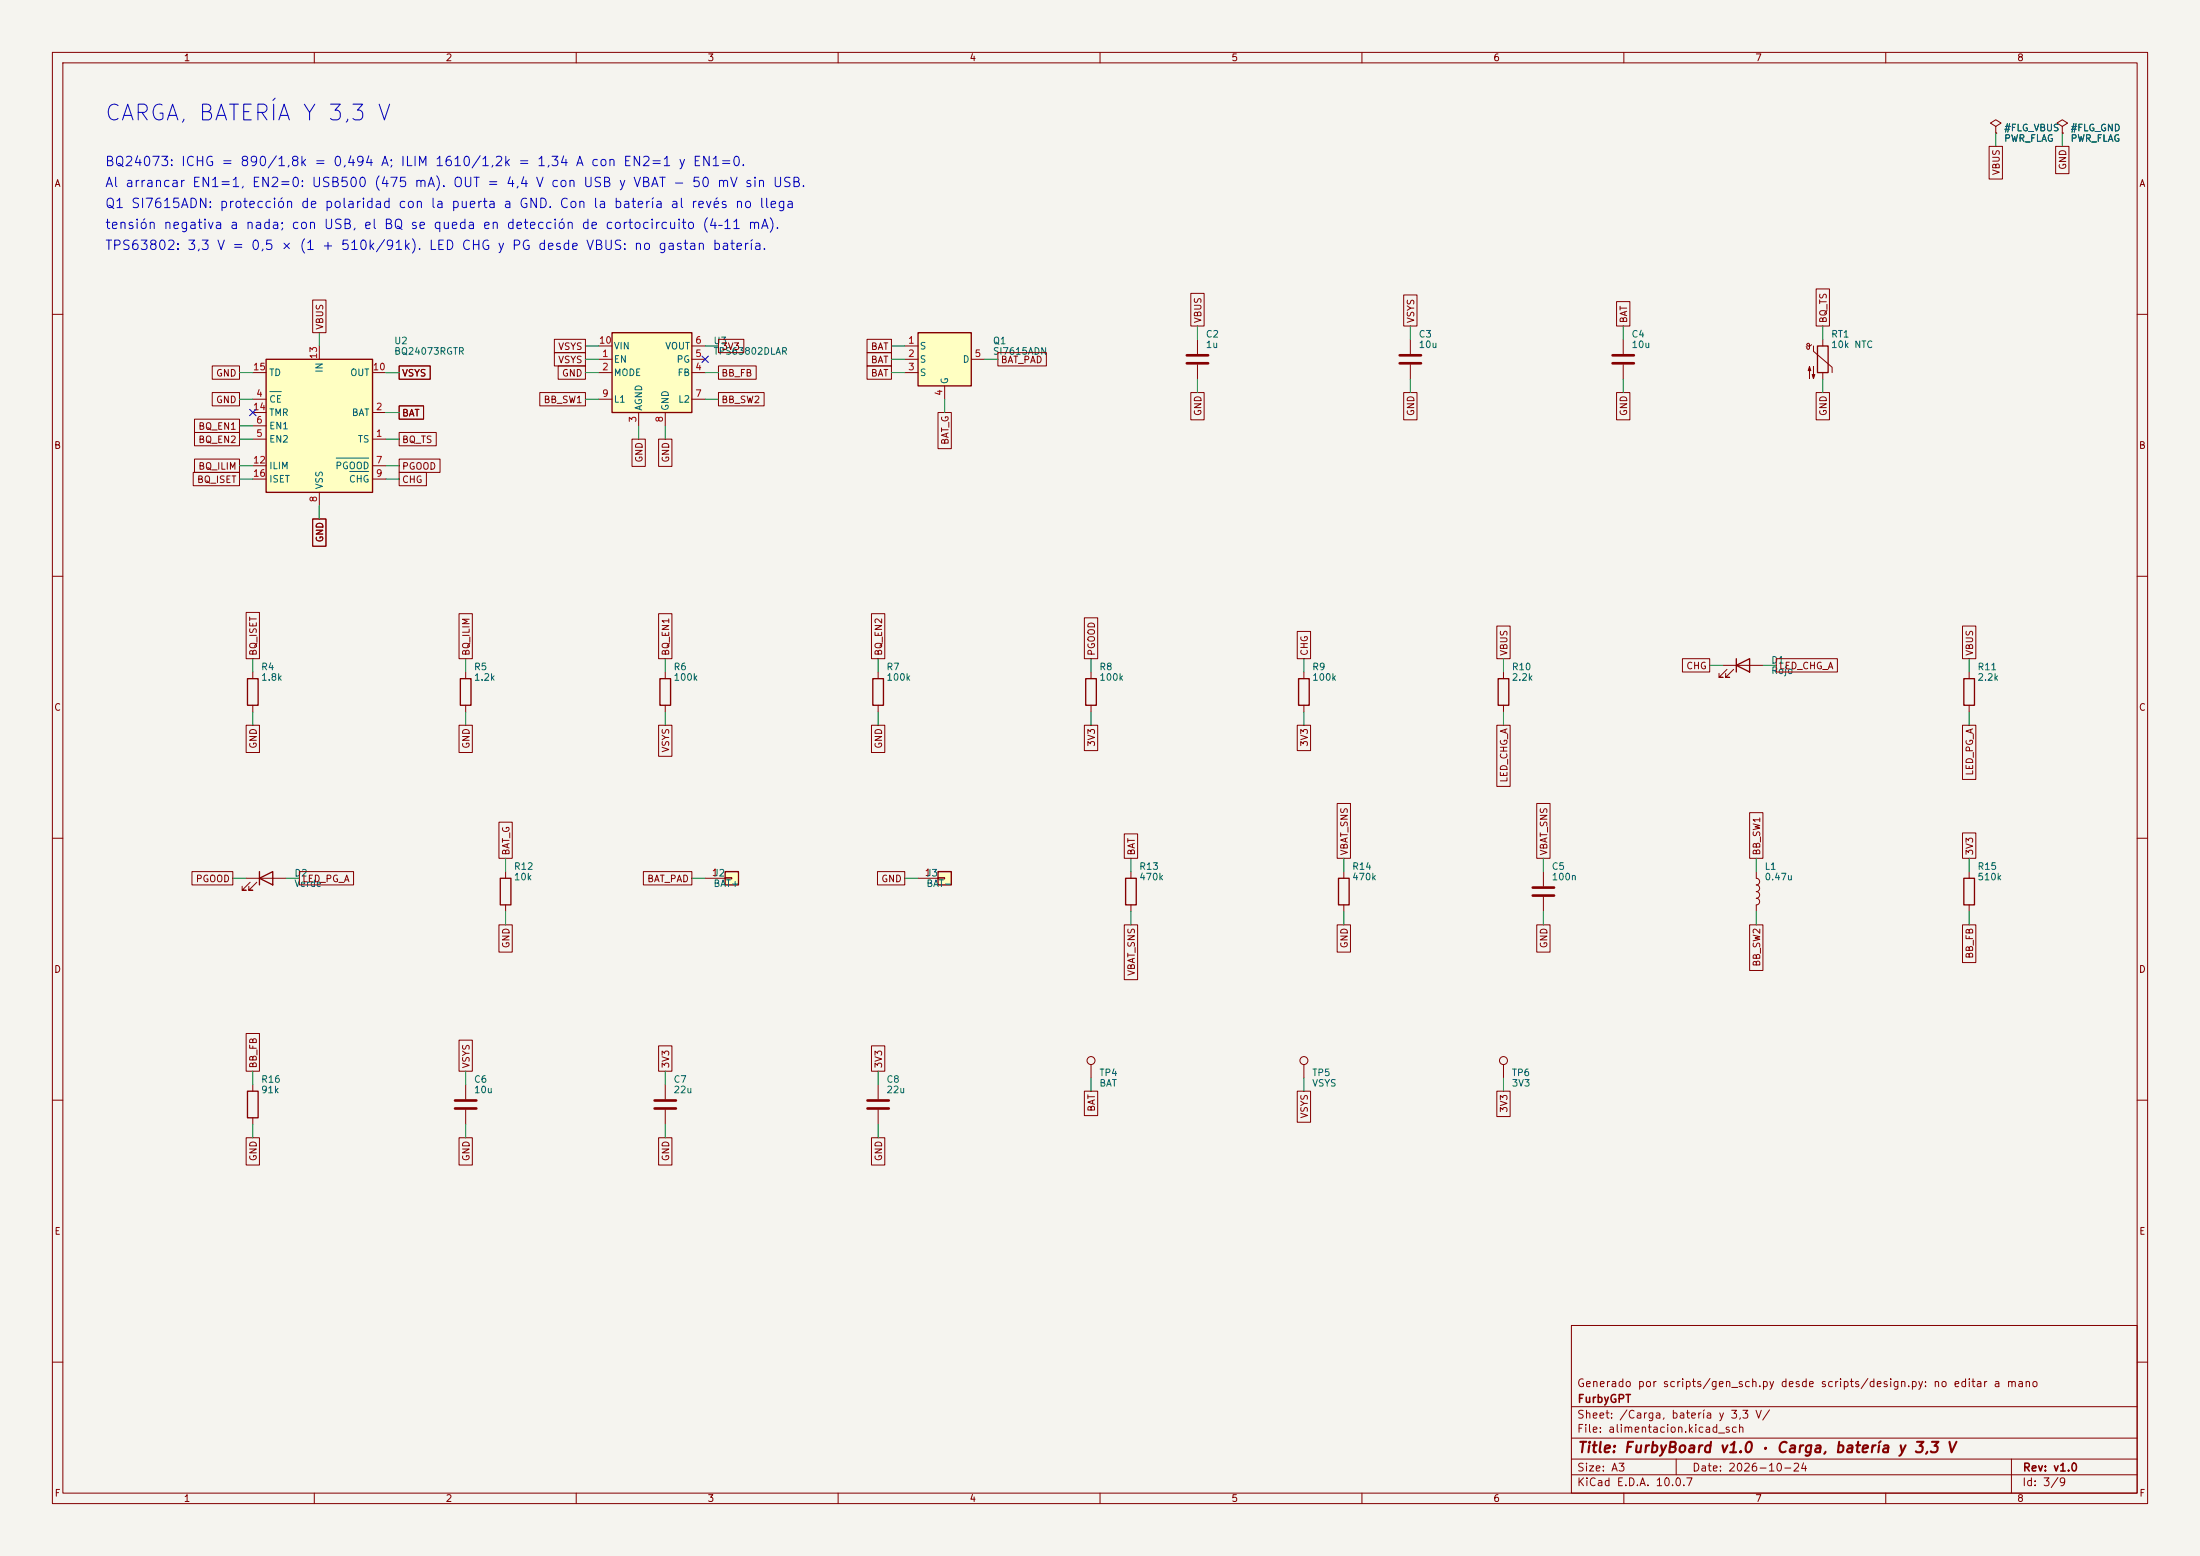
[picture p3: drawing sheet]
<svg xmlns="http://www.w3.org/2000/svg" width="420mm" height="297mm" viewBox="0 0 420 297" stroke-linecap="round" stroke-linejoin="round" font-family="sans-serif">
<path d="M0 0h420v297h-420z" fill="#f5f4ef" stroke="#f5f4ef" stroke-width=".19"/>
<g fill="none" stroke="#840000" stroke-width=".19">
<path d="M10 10h400v277h-400zM12 12h396v273h-396zM60 10v2M110 10v2M160 10v2M210 10v2M260 10v2M310 10v2M360 10v2M10 60h2M408 60h2M10 110h2"/>
<path d="M408 110h2M328.9 127h7.6M329.7 127.8l-1.5 1.5h.7h-.7v-.8M331 127.8l-1.6 1.5h.8h-.8v-.8M10 160h2M408 160h2M10 210h2M408 210h2M300 253h108v32h-108zM10 260h2M300 278.5h108M300 274.5h108"/>
<path d="M300 268.5h108M320 278.5v3M384 278.5v6.5M408 260h2M60 285v2M110 285v2M160 285v2M210 285v2M260 285v2M300 281.5h108M310 285v2M360 285v2"/>
</g>
<path d="M331.5 127l2.5-1.3v2.6zM331.5 125.7v2.6" fill="none" stroke="#840000" stroke-width=".25"/>
<path d="M175.3 63.5h10.1v10.2h-10.1z" fill="#ffffc2"/>
<path d="M175.3 63.5h10.1v10.2h-10.1zM347 66h2v5.1h-2zM87.9 129.5h2v5.1h-2zM126 129.5h2v5.1h-2zM166.6 129.5h2.1v5.1h-2.1zM207.3 129.5h2v5.1h-2zM247.9 129.5h2v5.1h-2zM47.2 208.3h2.1v5.1h-2.1z" fill="none" stroke="#840000" stroke-width=".25"/>
<g fill="none" stroke="#840000" stroke-width=".19">
<path d="M381 24.1l1-.6-1-.6-1 .6 1 .6v1.3M381 25.4h.1M393.7 24.1l1-.6-1-.6-1 .6 1 .6v1.3M393.7 25.4h.1M172.7 66h2.6M172.7 68.6h2.6M172.7 71.1h2.6M180.3 73.7v2.5M185.4 68.6h2.6M228.6 64.8v2.8M228.6 69.6v2.8M269.2 64.8v2.8"/>
<path d="M269.2 69.6v2.8M309.9 64.8v2.8M309.9 69.6v2.8M345.8 65.8l-.2 .2-.4 .1-.2-.2v-.3l.2-.1 .2 .2v.8l-.1 .2-.3-.1-.2-.4M346.2 66v1.1l3.6 3v1M348 64.8v1.2M348 71.1v1.3M88.9 128.3v1.2M88.9 134.6v1.3M127 128.3v1.2M127 134.6v1.3M167.6 128.3v1.2"/>
<path d="M167.6 134.6v1.3M208.3 128.3v1.2M208.3 134.6v1.3M248.9 128.3v1.2M248.9 134.6v1.3M48.3 207v1.3M48.3 213.4v1.2"/>
</g>
<g fill="#840000" stroke="#840000" stroke-width=".19">
<path d="M345.4 70l.3 .7h-.5l.2-.7v2.3z"/>
<path d="M346.2 70v2.3l-.3-.8h.6l-.3 .8z"/>
</g>
<path d="M226.6 67.8h4M226.6 69.3h4M267.2 67.8h4.1M267.2 69.3h4.1M307.8 67.8h4.1M307.8 69.3h4.1" fill="none" stroke="#840000" stroke-width=".51"/>
<path d="M50.8 68.6h20.3v25.4h-20.3z" fill="#ffffc2"/>
<path d="M50.8 68.6h20.3v25.4h-20.3zM47.2 129.5h2.1v5.1h-2.1zM49.5 167.6l2.6-1.2v2.5zM49.5 166.4v2.5" fill="none" stroke="#840000" stroke-width=".25"/>
<g fill="none" stroke="#840000" stroke-width=".19">
<path d="M48.3 78.7h2.5M48.3 76.2h2.5M48.3 71.1h2.5M61 66v2.6M71.1 78.7h2.6M71.1 71.1h2.6M48.3 83.8h2.5M48.3 81.3h2.5M48.3 88.9h2.5M48.3 91.4h2.5M61 94v2.5M71.1 83.8h2.6"/>
<path d="M71.1 88.9h2.6M71.1 91.4h2.6M48.3 128.3v1.2M48.3 134.6v1.3M47 167.6h7.6M47.8 168.4l-1.6 1.5h.8h-.8v-.7M49 168.4l-1.5 1.5h.8h-.8v-.7M88.9 207v2.8M88.9 211.8v2.8M127 207v2.8M127 211.8v2.8"/>
</g>
<path d="M51.5 74.8h2.2M64.2 87.5h6.2M66.8 90h3.6" fill="none" stroke="#006464" stroke-width=".19"/>
<path d="M86.9 210.1h4M86.9 211.6h4M125 210.1h4M125 211.6h4" fill="none" stroke="#840000" stroke-width=".51"/>
<path d="M179.1 166.4h2.5v2.5h-2.5z" fill="#ffffc2"/>
<path d="M179.1 166.4h2.5v2.5h-2.5z" fill="none" stroke="#840000" stroke-width=".25"/>
<path d="M175.3 167.6h3.8M179.1 167.5h1.2v.3h-1.2z" fill="none" stroke="#840000" stroke-width=".19"/>
<path d="M116.8 63.5h15.3v15.2h-15.3z" fill="#ffffc2"/>
<path d="M116.8 63.5h15.3v15.2h-15.3zM214.9 167.6h2v5.1h-2zM255.5 167.6h2.1v5.1h-2.1z" fill="none" stroke="#840000" stroke-width=".25"/>
<g fill="none" stroke="#840000" stroke-width=".19">
<path d="M114.3 68.6h2.5M114.3 71.1h2.5M114.3 66h2.5M114.3 76.2h2.5M121.9 78.7v2.6M127 78.7v2.6M132.1 68.6h2.5M132.1 71.1h2.5M132.1 66h2.5M132.1 76.2h2.5M215.9 166.4v1.2M215.9 172.7v1.3"/>
<path d="M256.5 166.4v1.2M256.5 172.7v1.3"/>
</g>
<path d="M138.4 166.4h2.6v2.5h-2.6z" fill="#ffffc2"/>
<path d="M286 129.5h2v5.1h-2zM374.9 129.5h2v5.1h-2zM95.5 167.6h2v5.1h-2zM138.4 166.4h2.6v2.5h-2.6zM374.9 167.6h2v5.1h-2z" fill="none" stroke="#840000" stroke-width=".25"/>
<g fill="none" stroke="#840000" stroke-width=".19">
<path d="M379.7 27.9h2.6v6.3h-2.6zM381 25.4h.1M392.4 27.9h2.6v5.2h-2.6zM393.7 25.4h.1M59.7 57.3h2.5v6.2h-2.5zM227.3 56h2.6v6.2h-2.6zM268 56.3h2.5v5.9h-2.5zM308.6 57.6h2.6v4.6h-2.6zM346.7 55.2h2.6v7h-2.6zM40.5 74.9h5.2v2.6h-5.2zM40.5 69.8h5.2v2.6h-5.2zM76.2 69.8h5.9v2.6h-5.9z"/>
<path d="M76.2 77.5h4.7v2.5h-4.7zM103 74.9h8.8v2.6h-8.8zM105.8 64.8h6v2.5h-6zM105.8 67.3h6v2.6h-6zM106.6 69.8h5.2v2.6h-5.2zM137.2 64.8h4.8v2.5h-4.8zM137.2 69.8h7.2v2.6h-7.2zM137.2 74.9h8.7v2.6h-8.7zM165.5 64.8h4.7v2.5h-4.7zM165.5 69.8h4.7v2.6h-4.7zM165.5 67.3h4.7v2.6h-4.7zM179.1 78.7h2.5v6.9h-2.5z"/>
<path d="M190.5 67.3h9.3v2.6h-9.3zM227.3 74.9h2.6v5.2h-2.6zM268 74.9h2.5v5.2h-2.5zM308.6 74.9h2.6v5.2h-2.6zM346.7 74.9h2.6v5.2h-2.6zM36.9 90.2h8.8v2.5h-8.8zM37.1 87.6h8.6v2.6h-8.6zM37.1 80h8.6v2.6h-8.6zM37.1 82.5h8.6v2.6h-8.6zM59.7 99.1h2.5v5.2h-2.5zM76.2 90.2h5.2v2.5h-5.2zM76.2 87.6h7.8v2.6h-7.8z"/>
<path d="M76.2 82.5h7.1v2.6h-7.1zM120.6 83.8h2.6v5.2h-2.6zM125.7 83.8h2.6v5.2h-2.6zM47 116.9h2.5v8.8h-2.5zM87.6 117.1h2.6v8.6h-2.6zM125.7 117.1h2.6v8.6h-2.6zM166.4 117.1h2.5v8.6h-2.5zM207 117.9h2.6v7.8h-2.6zM285.7 119.5h2.6v6.2h-2.6zM374.6 119.5h2.6v6.2h-2.6zM47 138.4h2.5v5.2h-2.5zM87.6 138.4h2.6v5.2h-2.6z"/>
<path d="M125.7 138.4h2.6v6h-2.6zM166.4 138.4h2.5v5.2h-2.5zM207 138.4h2.6v4.9h-2.6zM247.6 138.4h2.6v4.9h-2.6zM247.6 120.5h2.6v5.2h-2.6zM285.7 138.4h2.6v11.7h-2.6zM287 128.3v1.2M287 134.6v1.3M321.2 125.7h5.2v2.6h-5.2zM339.1 125.7h11.7v2.6h-11.7zM374.6 138.4h2.6v10.4h-2.6zM375.9 128.3v1.2"/>
<path d="M375.9 134.6v1.3M95.2 156.9h2.6v6.9h-2.6zM214.6 159.2h2.6v4.6h-2.6zM255.3 153.4h2.5v10.4h-2.5zM293.4 153.4h2.5v10.4h-2.5zM334 155.1h2.6v8.7h-2.6zM374.6 159h2.6v4.8h-2.6zM36.6 166.4h7.8v2.5h-7.8zM57.1 166.4h10.4v2.5h-10.4zM95.2 176.5h2.6v5.2h-2.6zM96.5 166.4v1.2M96.5 172.7v1.3"/>
<path d="M122.8 166.4h9.3v2.5h-9.3zM134.6 167.6h3.8M138.4 167.5h1.3v.3h-1.3zM167.5 166.4h5.2v2.5h-5.2zM214.6 176.5h2.6v10.5h-2.6zM255.3 176.5h2.5v5.2h-2.5zM293.4 176.5h2.5v5.2h-2.5zM294.6 166.4v2.8M294.6 171.2v2.8M334 176.5h2.6v8.7h-2.6zM335.3 166.4v1.2a.64 .64 0 0 1 .6 .7 .64 .64 0 0 1-.6 .6 .64 .64 0 0 1 .6 .7 .64 .64 0 0 1-.6 .6 .64 .64 0 0 1 .6 .6 .64 .64 0 0 1-.6 .7M335.3 171.5a.64 .64 0 0 1 .6 .6 .64 .64 0 0 1-.6 .6v1.3"/>
<path d="M374.6 176.5h2.6v7.2h-2.6zM375.9 166.4v1.2M375.9 172.7v1.3M47 197.3h2.5v7.2h-2.5zM87.6 198.5h2.6v6h-2.6zM125.7 199.6h2.6v4.9h-2.6zM166.4 199.6h2.5v4.9h-2.5zM47 217.2h2.5v5.2h-2.5zM87.6 217.2h2.6v5.2h-2.6zM125.7 217.2h2.6v5.2h-2.6zM166.4 217.2h2.5v5.2h-2.5zM167.6 207v2.8"/>
<path d="M167.6 211.8v2.8M207 208.3h2.6v4.6h-2.6zM208.3 203.2v2.5M247.6 208.3h2.6v5.9h-2.6zM248.9 203.2v2.5M285.7 208.3h2.6v4.8h-2.6zM287 203.2v2.5"/>
<circle cx="208.3" cy="202.4" r=".76"/>
<circle cx="248.9" cy="202.4" r=".76"/>
<circle cx="287" cy="202.4" r=".76"/>
</g>
<path d="M292.6 169.4h4.1M292.6 170.9h4.1M165.6 210.1h4.1M165.6 211.6h4.1" fill="none" stroke="#840000" stroke-width=".51"/>
<g fill="none" stroke="#009600" stroke-width=".19">
<path d="M381 25.4v2.5M393.7 25.4v2.5M45.7 71.1h2.6M45.7 76.2h2.6M61 63.5v2.5M73.7 71.1h2.5M73.7 78.7h2.5M111.8 68.6h2.5M111.8 66h2.5M111.8 71.1h2.5M111.8 76.2h2.5M134.6 66h2.6"/>
<path d="M134.6 71.1h2.6M134.6 76.2h2.6M170.2 68.6h2.5M170.2 66h2.5M170.2 71.1h2.5M180.3 76.2v2.5M188 68.6h2.5M228.6 62.2v2.6M228.6 72.4v2.5M269.2 62.2v2.6M269.2 72.4v2.5M309.9 62.2v2.6"/>
<path d="M309.9 72.4v2.5M348 62.2v2.6M348 72.4v2.5M45.7 81.3h2.6M45.7 83.8h2.6M45.7 91.4h2.6M45.7 88.9h2.6M61 96.5v2.6M73.7 83.8h2.5M73.7 91.4h2.5M73.7 88.9h2.5M121.9 81.3v2.5"/>
<path d="M127 81.3v2.5M48.3 125.7v2.6M48.3 135.9v2.5M88.9 125.7v2.6M88.9 135.9v2.5M127 125.7v2.6M127 135.9v2.5M167.6 125.7v2.6M167.6 135.9v2.5M208.3 125.7v2.6M208.3 135.9v2.5M248.9 125.7v2.6"/>
<path d="M248.9 135.9v2.5M287 125.7v2.6M287 135.9v2.5M326.4 127h2.5M336.5 127h2.6M375.9 125.7v2.6M375.9 135.9v2.5M44.4 167.6h2.6M54.6 167.6h2.5M96.5 163.8v2.6M96.5 174v2.5M132.1 167.6h2.5"/>
<path d="M172.7 167.6h2.6M215.9 163.8v2.6M215.9 174v2.5M256.5 163.8v2.6M256.5 174v2.5M294.6 163.8v2.6M294.6 174v2.5M335.3 163.8v2.6M335.3 174v2.5M375.9 163.8v2.6M375.9 174v2.5M48.3 204.5v2.5"/>
<path d="M48.3 214.6v2.6M88.9 204.5v2.5M88.9 214.6v2.6M127 204.5v2.5M127 214.6v2.6M167.6 204.5v2.5M167.6 214.6v2.6M208.3 205.7v2.6M248.9 205.7v2.6M287 205.7v2.6"/>
</g>
<path d="M47.7 78.1l1.2 1.2M48.9 78.1l-1.2 1.2M134 68l1.2 1.2M135.2 68l-1.2 1.2" fill="none" stroke="#000084" stroke-width=".19"/>
<text font-size="3" fill="#0000c2" x="19.8" y="23.8">CARGA, BATERÍA Y 3,3 V</text>
<text font-size="2" fill="#840000" x="301" y="277.8">Title: FurbyBoard v1.0 · Carga, batería y 3,3 V</text>
<g font-size="1.8" fill="#0000c2">
<text x="19.9" y="32.2">BQ24073: ICHG = 890/1,8k = 0,494 A; ILIM 1610/1,2k = 1,34 A con EN2=1 y EN1=0.</text>
<text x="19.9" y="40.2">Q1 SI7615ADN: protección de polaridad con la puerta a GND. Con la batería al revés no llega</text>
<text x="19.9" y="36.2">Al arrancar EN1=1, EN2=0: USB500 (475 mA). OUT = 4,4 V con USB y VBAT − 50 mV sin USB.</text>
<text x="19.9" y="44.2">tensión negativa a nada; con USB, el BQ se queda en detección de cortocircuito (4–11 mA).</text>
<text x="19.9" y="48.2">TPS63802: 3,3 V = 0,5 × (1 + 510k/91k). LED CHG y PG desde VBUS: no gastan batería.</text>
</g>
<g font-size="1.5" fill="#840000">
<text x="300.9" y="265.1">Generado por scripts/gen_sch.py desde scripts/design.py: no editar a mano</text>
<text x="301" y="268.1">FurbyGPT</text>
<text x="300.9" y="273.8">File: alimentacion.kicad_sch</text>
<text x="300.9" y="271.1">Sheet: /Carga, batería y 3,3 V/</text>
<text x="300.9" y="281.2">Size: A3</text>
<text x="322.9" y="281.2">Date: 2026-10-24</text>
<text x="386" y="281.2">Rev: v1.0</text>
<text x="300.9" y="284">KiCad E.D.A. 10.0.7</text>
<text x="385.9" y="284">Id: 3/9</text>
</g>
<g font-size="1.3" fill="#840000">
<text x="35" y="12">1</text>
<text x="85" y="12">2</text>
<text x="135" y="12">3</text>
<text x="185" y="12">4</text>
<text x="235" y="12">5</text>
<text x="285" y="12">6</text>
<text x="335" y="12">7</text>
<text x="385" y="12">8</text>
<text x="10.3" y="36">A</text>
<text x="382.1" y="33.5" transform="rotate(-90 382.1 33.5)">VBUS</text>
<text x="394.8" y="32.5" transform="rotate(-90 394.8 32.5)">GND</text>
<text x="408.3" y="36">A</text>
<text x="62" y="63.1" transform="rotate(-90 62 63.1)">VBUS</text>
<text x="229.7" y="61.8" transform="rotate(-90 229.7 61.8)">VBUS</text>
<text x="270.3" y="61.8" transform="rotate(-90 270.3 61.8)">VSYS</text>
<text x="310.9" y="61.8" transform="rotate(-90 310.9 61.8)">BAT</text>
<text x="349" y="61.8" transform="rotate(-90 349 61.8)">BQ_TS</text>
<text x="106.5" y="67.1">VSYS</text>
<text x="106.5" y="69.6">VSYS</text>
<text x="137.6" y="67.1">3V3</text>
<text x="166.2" y="67.1">BAT</text>
<text x="166.2" y="69.6">BAT</text>
<text x="190.9" y="69.6">BAT_PAD</text>
<text x="41.1" y="77.3">GND</text>
<text x="41.1" y="72.2">GND</text>
<text x="76.6" y="72.2">VSYS</text>
<text x="103.7" y="77.3">BB_SW1</text>
<text x="107.2" y="72.2">GND</text>
<text x="137.6" y="72.2">BB_FB</text>
<text x="137.6" y="77.3">BB_SW2</text>
<text x="166.2" y="72.2">BAT</text>
<text x="37.8" y="82.3">BQ_EN1</text>
<text x="76.6" y="79.8">BAT</text>
<text x="229.7" y="79.5" transform="rotate(-90 229.7 79.5)">GND</text>
<text x="270.3" y="79.5" transform="rotate(-90 270.3 79.5)">GND</text>
<text x="310.9" y="79.5" transform="rotate(-90 310.9 79.5)">GND</text>
<text x="349" y="79.5" transform="rotate(-90 349 79.5)">GND</text>
<text x="10.2" y="86">B</text>
<text x="37.8" y="90">BQ_ILIM</text>
<text x="37.8" y="84.9">BQ_EN2</text>
<text x="76.6" y="90">PGOOD</text>
<text x="76.6" y="84.9">BQ_TS</text>
<text x="123" y="88.4" transform="rotate(-90 123 88.4)">GND</text>
<text x="128.1" y="88.4" transform="rotate(-90 128.1 88.4)">GND</text>
<text x="181.4" y="85" transform="rotate(-90 181.4 85)">BAT_G</text>
<text x="408.2" y="86">B</text>
<text x="37.5" y="92.5">BQ_ISET</text>
<text x="76.6" y="92.5">CHG</text>
<text x="62" y="103.6" transform="rotate(-90 62 103.6)">GND</text>
<text x="49.3" y="125.3" transform="rotate(-90 49.3 125.3)">BQ_ISET</text>
<text x="90" y="125.3" transform="rotate(-90 90 125.3)">BQ_ILIM</text>
<text x="128.1" y="125.3" transform="rotate(-90 128.1 125.3)">BQ_EN1</text>
<text x="168.7" y="125.3" transform="rotate(-90 168.7 125.3)">BQ_EN2</text>
<text x="209.3" y="125.3" transform="rotate(-90 209.3 125.3)">PGOOD</text>
<text x="250" y="125.3" transform="rotate(-90 250 125.3)">CHG</text>
<text x="288.1" y="125.3" transform="rotate(-90 288.1 125.3)">VBUS</text>
<text x="377" y="125.3" transform="rotate(-90 377 125.3)">VBUS</text>
<text x="321.8" y="128.1">CHG</text>
<text x="339.5" y="128.1">LED_CHG_A</text>
<text x="10.2" y="136">C</text>
<text x="408.2" y="136">C</text>
<text x="49.3" y="143" transform="rotate(-90 49.3 143)">GND</text>
<text x="90" y="143" transform="rotate(-90 90 143)">GND</text>
<text x="128.1" y="143.7" transform="rotate(-90 128.1 143.7)">VSYS</text>
<text x="168.7" y="143" transform="rotate(-90 168.7 143)">GND</text>
<text x="209.3" y="142.6" transform="rotate(-90 209.3 142.6)">3V3</text>
<text x="250" y="142.6" transform="rotate(-90 250 142.6)">3V3</text>
<text x="288.1" y="149.5" transform="rotate(-90 288.1 149.5)">LED_CHG_A</text>
<text x="377" y="148.1" transform="rotate(-90 377 148.1)">LED_PG_A</text>
<text x="97.6" y="163.4" transform="rotate(-90 97.6 163.4)">BAT_G</text>
<text x="217" y="163.4" transform="rotate(-90 217 163.4)">BAT</text>
<text x="257.6" y="163.4" transform="rotate(-90 257.6 163.4)">VBAT_SNS</text>
<text x="295.7" y="163.4" transform="rotate(-90 295.7 163.4)">VBAT_SNS</text>
<text x="336.3" y="163.4" transform="rotate(-90 336.3 163.4)">BB_SW1</text>
<text x="377" y="163.4" transform="rotate(-90 377 163.4)">3V3</text>
<text x="37.3" y="168.7">PGOOD</text>
<text x="57.6" y="168.7">LED_PG_A</text>
<text x="123.5" y="168.7">BAT_PAD</text>
<text x="168.1" y="168.7">GND</text>
<text x="10.2" y="186">D</text>
<text x="97.6" y="181.1" transform="rotate(-90 97.6 181.1)">GND</text>
<text x="257.6" y="181.1" transform="rotate(-90 257.6 181.1)">GND</text>
<text x="295.7" y="181.1" transform="rotate(-90 295.7 181.1)">GND</text>
<text x="336.3" y="184.6" transform="rotate(-90 336.3 184.6)">BB_SW2</text>
<text x="377" y="183.1" transform="rotate(-90 377 183.1)">BB_FB</text>
<text x="408.2" y="186">D</text>
<text x="217" y="186.4" transform="rotate(-90 217 186.4)">VBAT_SNS</text>
<text x="49.3" y="204" transform="rotate(-90 49.3 204)">BB_FB</text>
<text x="90" y="204" transform="rotate(-90 90 204)">VSYS</text>
<text x="128.1" y="204" transform="rotate(-90 128.1 204)">3V3</text>
<text x="168.7" y="204" transform="rotate(-90 168.7 204)">3V3</text>
<text x="209.3" y="212.3" transform="rotate(-90 209.3 212.3)">BAT</text>
<text x="250" y="213.6" transform="rotate(-90 250 213.6)">VSYS</text>
<text x="288.1" y="212.5" transform="rotate(-90 288.1 212.5)">3V3</text>
<text x="49.3" y="221.7" transform="rotate(-90 49.3 221.7)">GND</text>
<text x="90" y="221.7" transform="rotate(-90 90 221.7)">GND</text>
<text x="128.1" y="221.7" transform="rotate(-90 128.1 221.7)">GND</text>
<text x="168.7" y="221.7" transform="rotate(-90 168.7 221.7)">GND</text>
<text x="10.3" y="236">E</text>
<text x="408.3" y="236">E</text>
<text x="10.3" y="286">F</text>
<text x="35" y="287">1</text>
<text x="85" y="287">2</text>
<text x="135" y="287">3</text>
<text x="185" y="287">4</text>
<text x="235" y="287">5</text>
<text x="285" y="287">6</text>
<text x="335" y="287">7</text>
<text x="385" y="287">8</text>
<text x="408.3" y="286">F</text>
</g>
<g font-size="1.3" fill="#006464">
<text x="382.5" y="25.4">#FLG_VBUS</text>
<text x="382.5" y="27.4">PWR_FLAG</text>
<text x="395.2" y="25.4">#FLG_GND</text>
<text x="395.2" y="27.4">PWR_FLAG</text>
<text x="230.1" y="64.7">C2</text>
<text x="270.7" y="64.7">C3</text>
<text x="311.4" y="64.7">C4</text>
<text x="349.5" y="64.7">RT1</text>
<text x="61.9" y="71.3" transform="rotate(-90 61.9 71.3)">IN</text>
<text x="75.1" y="66">U2</text>
<text x="75.1" y="68">BQ24073RGTR</text>
<text x="117.1" y="69.5">EN</text>
<text x="117.1" y="67">VIN</text>
<text x="126.9" y="67">VOUT</text>
<text x="129.1" y="69.5">PG</text>
<text x="136.1" y="66">U3</text>
<text x="136.1" y="68">TPS63802DLAR</text>
<text x="175.5" y="67">S</text>
<text x="175.5" y="69.5">S</text>
<text x="183.7" y="69.5">D</text>
<text x="189.4" y="66">Q1</text>
<text x="189.4" y="68">SI7615ADN</text>
<text x="230.1" y="66.7">1u</text>
<text x="270.7" y="66.7">10u</text>
<text x="311.4" y="66.7">10u</text>
<text x="349.5" y="66.7">10k NTC</text>
<text x="51.3" y="77.2">CE</text>
<text x="51.3" y="72.1">TD</text>
<text x="66.8" y="72.1">OUT</text>
<text x="117.1" y="72.1">MODE</text>
<text x="117.1" y="77.2">L1</text>
<text x="129.2" y="72.1">FB</text>
<text x="129.4" y="77.2">L2</text>
<text x="175.5" y="72.1">S</text>
<text x="181.3" y="73.4" transform="rotate(-90 181.3 73.4)">G</text>
<text x="51.3" y="82.2">EN1</text>
<text x="51.3" y="79.7">TMR</text>
<text x="67.1" y="79.7">BAT</text>
<text x="122.9" y="78.5" transform="rotate(-90 122.9 78.5)">AGND</text>
<text x="128" y="78.5" transform="rotate(-90 128 78.5)">GND</text>
<text x="51.3" y="84.8">EN2</text>
<text x="51.3" y="89.9">ILIM</text>
<text x="63.9" y="89.9">PGOOD</text>
<text x="68.2" y="84.8">TS</text>
<text x="51.3" y="92.4">ISET</text>
<text x="61.9" y="93.5" transform="rotate(-90 61.9 93.5)">VSS</text>
<text x="66.5" y="92.4">CHG</text>
<text x="49.7" y="128.2">R4</text>
<text x="49.7" y="130.2">1.8k</text>
<text x="90.4" y="128.2">R5</text>
<text x="90.4" y="130.2">1.2k</text>
<text x="128.5" y="128.2">R6</text>
<text x="128.5" y="130.2">100k</text>
<text x="169.1" y="128.2">R7</text>
<text x="169.1" y="130.2">100k</text>
<text x="209.8" y="128.2">R8</text>
<text x="209.8" y="130.2">100k</text>
<text x="250.4" y="128.2">R9</text>
<text x="250.4" y="130.2">100k</text>
<text x="288.5" y="128.2">R10</text>
<text x="288.5" y="130.2">2.2k</text>
<text x="338" y="127">D1</text>
<text x="338" y="129">Rojo</text>
<text x="377.4" y="128.2">R11</text>
<text x="377.4" y="130.2">2.2k</text>
<text x="56.1" y="167.6">D2</text>
<text x="98" y="166.3">R12</text>
<text x="136.1" y="167.6">J2</text>
<text x="176.7" y="167.6">J3</text>
<text x="217.4" y="166.3">R13</text>
<text x="258" y="166.3">R14</text>
<text x="296.1" y="166.3">C5</text>
<text x="336.8" y="166.3">L1</text>
<text x="377.4" y="166.3">R15</text>
<text x="56.1" y="169.6">Verde</text>
<text x="98" y="168.3">10k</text>
<text x="136.1" y="169.6">BAT+</text>
<text x="176.7" y="169.6">BAT-</text>
<text x="217.4" y="168.3">470k</text>
<text x="258" y="168.3">470k</text>
<text x="296.1" y="168.3">100n</text>
<text x="336.8" y="168.3">0.47u</text>
<text x="377.4" y="168.3">510k</text>
<text x="49.7" y="207">R16</text>
<text x="49.7" y="209">91k</text>
<text x="90.4" y="207">C6</text>
<text x="90.4" y="209">10u</text>
<text x="128.5" y="207">C7</text>
<text x="128.5" y="209">22u</text>
<text x="169.1" y="207">C8</text>
<text x="169.1" y="209">22u</text>
<text x="209.8" y="205.7">TP4</text>
<text x="209.8" y="207.7">BAT</text>
<text x="250.4" y="205.7">TP5</text>
<text x="250.4" y="207.7">VSYS</text>
<text x="288.5" y="205.7">TP6</text>
<text x="288.5" y="207.7">3V3</text>
</g>
<g font-size="1.3" fill="#a90000">
<text x="114.2" y="65.9">10</text>
<text x="132.6" y="65.9">6</text>
<text x="173.3" y="65.9">1</text>
<text x="48.2" y="71">15</text>
<text x="60.8" y="68.6" transform="rotate(-90 60.8 68.6)">13</text>
<text x="71.1" y="71">10</text>
<text x="114.8" y="68.4">1</text>
<text x="114.8" y="71">2</text>
<text x="132.6" y="71">4</text>
<text x="132.6" y="68.4">5</text>
<text x="173.3" y="68.4">2</text>
<text x="173.3" y="71">3</text>
<text x="186" y="68.4">5</text>
<text x="48.8" y="76.1">4</text>
<text x="114.8" y="76.1">9</text>
<text x="132.6" y="76.1">7</text>
<text x="180.2" y="75.7" transform="rotate(-90 180.2 75.7)">4</text>
<text x="48.2" y="78.6">14</text>
<text x="48.8" y="83.7">5</text>
<text x="48.8" y="81.1">6</text>
<text x="71.7" y="83.7">1</text>
<text x="71.7" y="78.6">2</text>
<text x="121.8" y="80.7" transform="rotate(-90 121.8 80.7)">3</text>
<text x="126.9" y="80.7" transform="rotate(-90 126.9 80.7)">8</text>
<text x="48.2" y="88.8">12</text>
<text x="71.7" y="88.8">7</text>
<text x="48.2" y="91.3">16</text>
<text x="60.8" y="96" transform="rotate(-90 60.8 96)">8</text>
<text x="71.7" y="91.3">9</text>
<text x="135.8" y="167.5">1</text>
<text x="176.4" y="167.5">1</text>
</g>
</svg>
